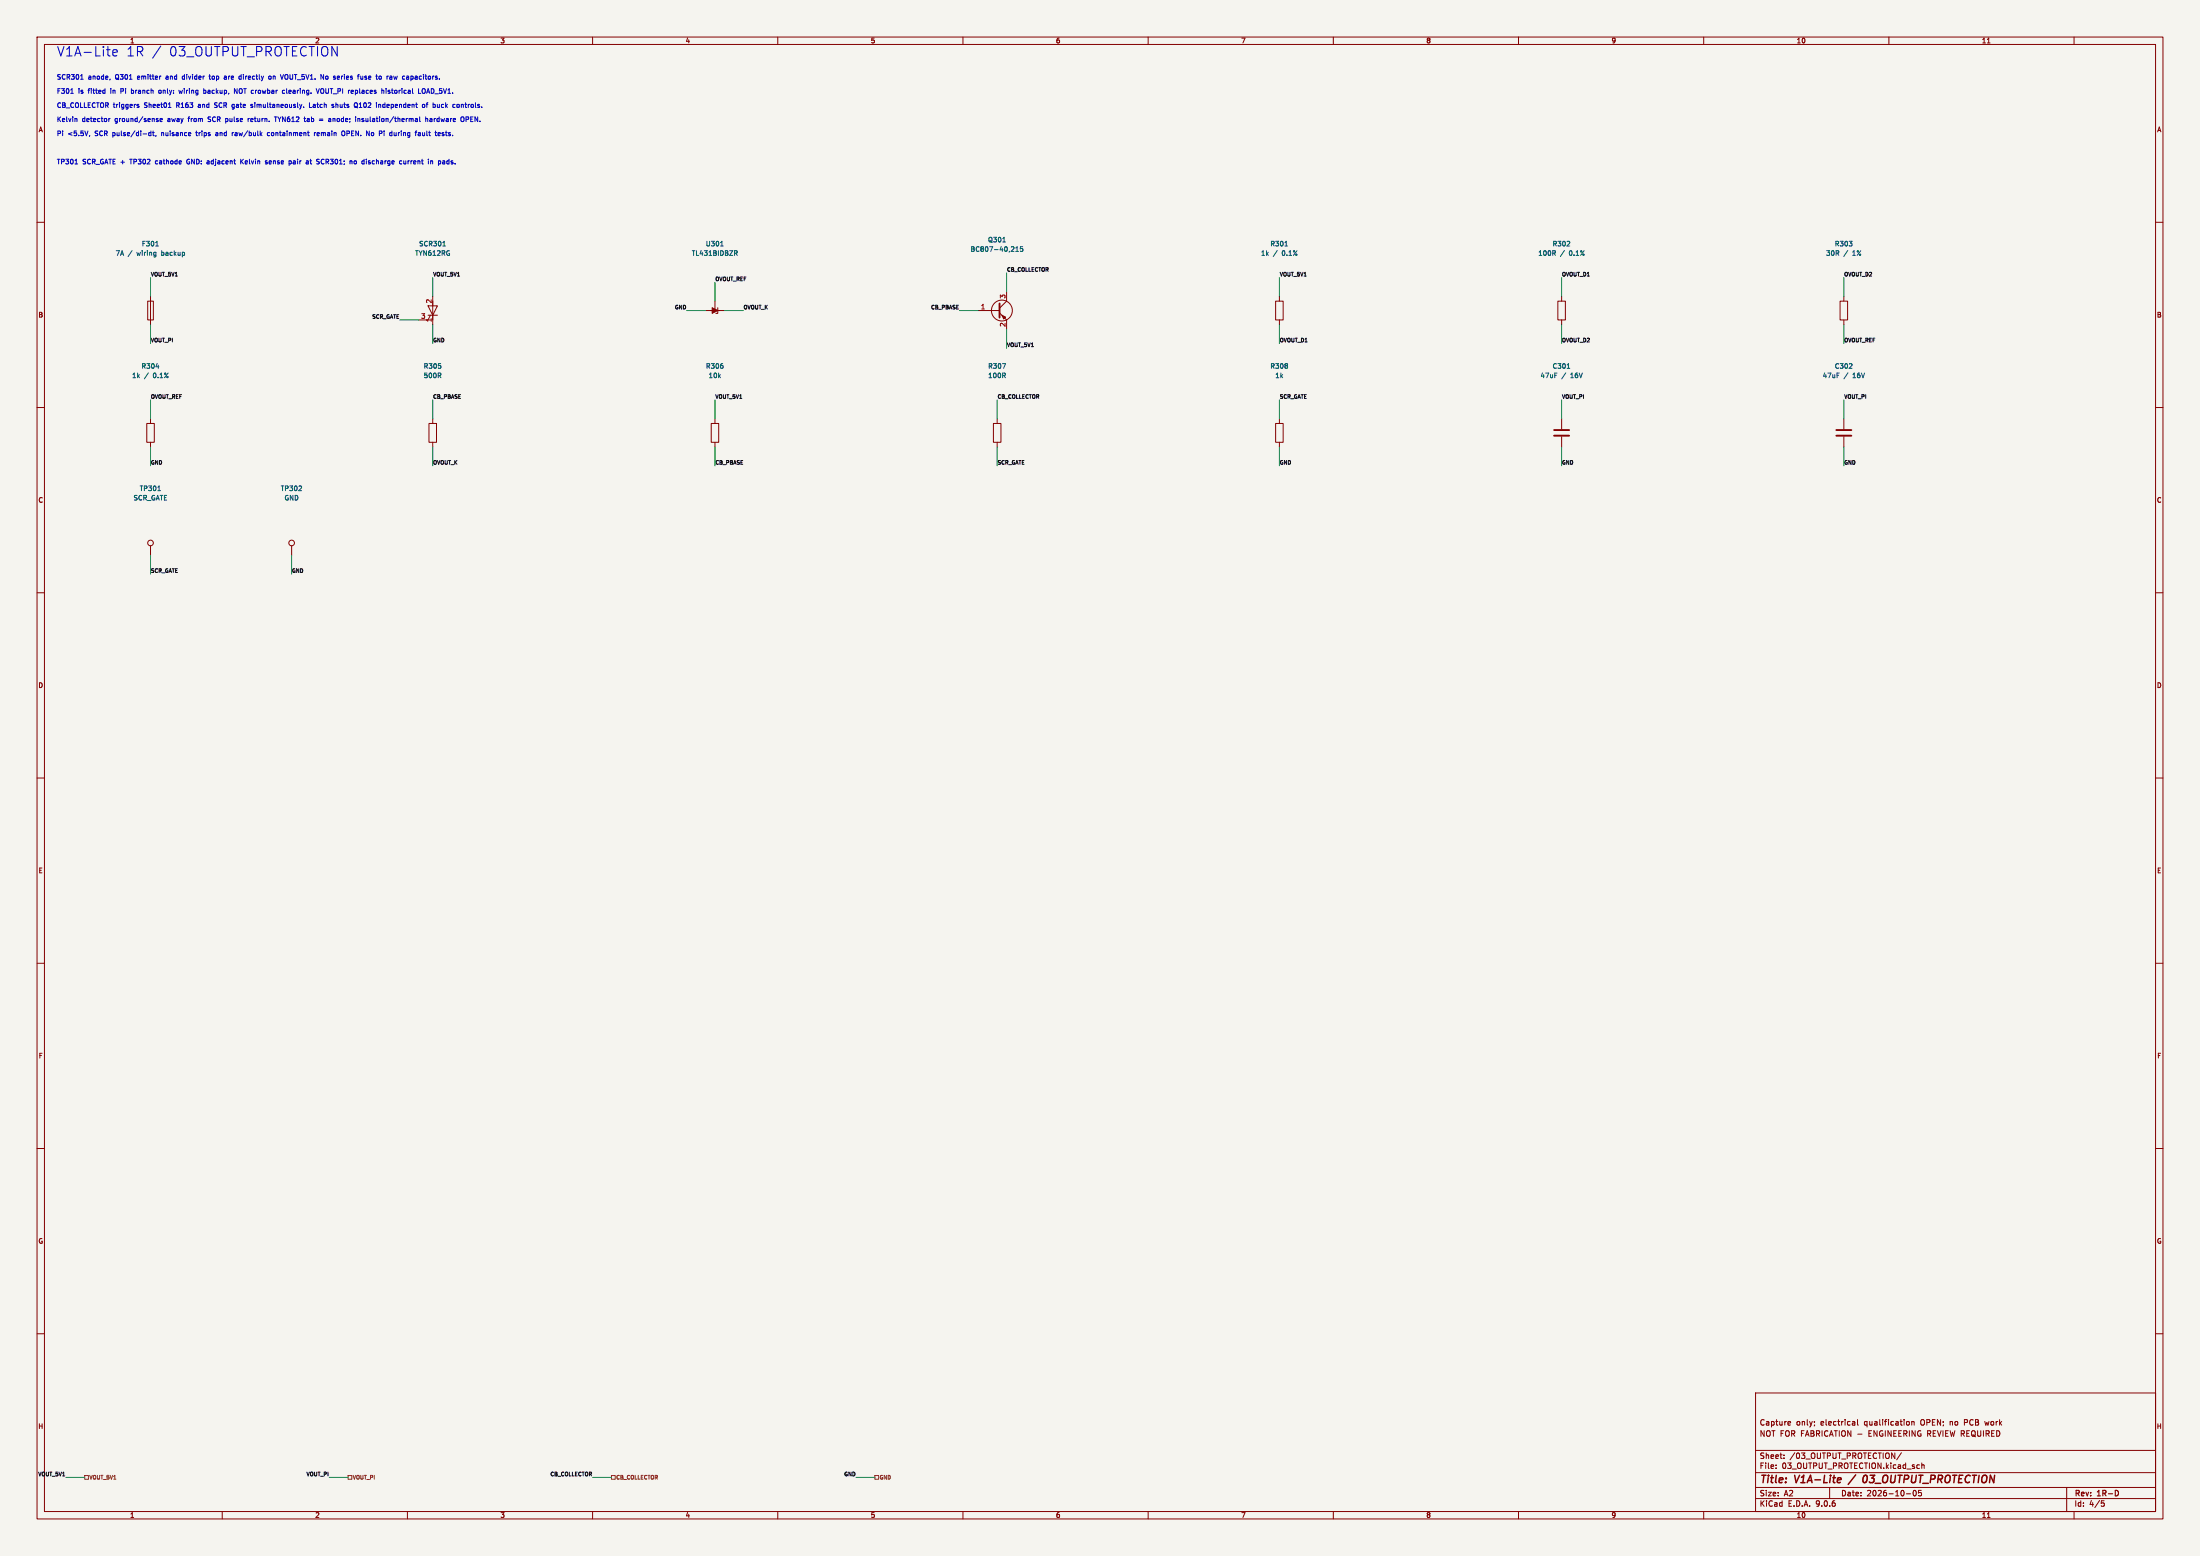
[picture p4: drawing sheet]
<svg xmlns="http://www.w3.org/2000/svg" width="594mm" height="420mm" viewBox="0 0 594 420" stroke-linecap="round" stroke-linejoin="round" font-family="sans-serif">
<path d="M0 0h594v420h-594z" fill="#f5f4ef" stroke="#f5f4ef" stroke-width=".27"/>
<g fill="none" stroke="#840000" stroke-width=".27">
<path d="M10 10h574v400h-574zM12 12h570v396h-570zM60 10v2M110 10v2M160 10v2M210 10v2M260 10v2M310 10v2M360 10v2M410 10v2M460 10v2M510 10v2"/>
<path d="M536.6 11.6h.7M560 10v2M10 60h2M271.8 78.7v2.6l-1.9 1.9M582 60h2M39.9 81.3h1.5v5.1h-1.5zM40.6 80v7.6M115.6 82.6h2.5l-1.3 2.5zM115.6 85.1h2.5M116.2 85.1l-.6 1.3h-2.6M116.8 80v7.6M190.5 83.8h5.1"/>
<path d="M191.8 83.8h2.5M193 81.3v2.5M193.8 83.1v1.5h-.5M264.2 83.8h5.7M269.9 84.5l1.9 1.9v2.5M344.4 81.3h2.1v5.1h-2.1zM345.4 80v1.3M345.4 86.4v1.2M420.6 81.3h2.1v5.1h-2.1zM421.6 80v1.3M421.6 86.4v1.2M496.8 81.3h2.1v5.1h-2.1z"/>
<path d="M497.8 80v1.3M497.8 86.4v1.2M10 110h2M39.6 114.3h2.1v5.1h-2.1zM40.6 113v1.3M40.6 119.4v1.3M115.8 114.3h2.1v5.1h-2.1zM116.8 113v1.3M116.8 119.4v1.3M192 114.3h2.1v5.1h-2.1zM193 113v1.3M193 119.4v1.3"/>
<path d="M268.2 114.3h2.1v5.1h-2.1zM269.2 113v1.3M269.2 119.4v1.3M344.4 114.3h2.1v5.1h-2.1zM345.4 113v1.3M345.4 119.4v1.3M421.6 113v2.8M421.6 117.9v2.8M497.8 113v2.8M497.8 117.9v2.8M582 110h2M40.6 147.3v2.6"/>
<path d="M78.7 147.3v2.6M10 160h2M582 160h2M10 210h2M582 210h2M10 260h2M582 260h2M10 310h2M582 310h2M10 360h2M474 376h108v32h-108zM582 360h2"/>
<path d="M474 397.5h108M474 391.5h108M479.5 396.2v.2M479.5 395.4v.2M481.7 393.5v.2M481.7 392.7v.2M483 383.7h.4l.1 .3-.8 .2M483.4 384.6l-.4 .1M489.9 383.7v.2M490 384.6l-.1 .2M500.3 383.7l.5 .2v.8M500.8 384.6l-.5 .1"/>
<path d="M500.8 384l-.5 .1M501.5 383.2v1.3l.2 .2M513.4 392.1l-1.3 1.9M515 383.7l.5 .3v.5l-.5 .2M516.2 383.8l.5-.1 .1 1M516.2 383.7v1M518.9 394.9v1.5M518.9 395.5l.6-.1v1M535.9 383.7l.3 1M60 408v2M110 408v2M160 408v2"/>
<path d="M210 408v2M260 408v2M310 408v2M360 408v2M410 408v2M460 408v2M474 404.5h108M474 401.5h108M494 401.5v3M510 408v2M514.7 403.2h1.2M516.7 402.4l.2-.1a.8 .8 0 0 1 .5 .7 .8 .8 0 0 1-.5 .8l-.4-.6z"/>
<path d="M518.7 402.3h-.7v.7l.7-.1v.7l-.2 .2-.5-.2M536.6 409.6h.7M558 401.5v6.5M560 408v2M567.4 405.1h.7M567.5 405.6h.4l.3 .3-.2 .6-.5 .1"/>
<circle cx="270.5" cy="83.8" r="2.82"/>
<circle cx="40.6" cy="146.6" r=".76"/>
<circle cx="78.7" cy="146.6" r=".76"/>
</g>
<path d="M571.9 402.6v.8" fill="none" stroke="#840000" stroke-width=".3"/>
<path d="M497 399l.1 .3-1 .2M501 398.1l-2 2.6M504 398.3l-.2-.1a1.19 1.19 0 0 0-.4 2l.6-.4" fill="none" stroke="#840000" stroke-width=".4"/>
<g fill="none" stroke="#006464" stroke-width=".27">
<path d="M42 66.4h.8M119.6 66.4h.7M194.6 66.4h.7M198.3 67.7h.5l.3 .2-.2 .4h-.6M198.6 68.3l.5 .6M270.8 65.3h.7M274.3 67.9h.7M274.3 67l.3-.4v1.3M276.1 66.6h-.6v.6l.6-.1v.6h-.6M346.9 66.4h.7M42.1 99h.8M270.7 98.1h.8l-.5 1.3"/>
<path d="M423.1 99.4h.7M42.6 132.4h.7"/>
</g>
<g fill="#840000" stroke="#840000" stroke-width=".27">
<path d="M192.3 83.1l1.5 .7-1.5 .8z"/>
<path d="M270.5 85.1l1 .5-.5 .5z"/>
</g>
<path d="M269.9 81.9v3.8M419.6 116.1h4.1M419.6 117.6h4.1M495.8 116.1h4.1M495.8 117.6h4.1" fill="none" stroke="#840000" stroke-width=".51"/>
<path d="M22.9 398.3h1v1h-1zM94 398.3h1v1h-1zM165.1 398.3h1v1h-1zM236.2 398.3h1v1h-1z" fill="none" stroke="#725600" stroke-width=".27"/>
<g fill="none" stroke="#009600" stroke-width=".27">
<path d="M40.6 74.9v5.1M116.8 74.9v5.1M193 76.2v5.1M271.8 73.7v5M345.4 74.9v5.1M421.6 74.9v5.1M497.8 74.9v5.1M40.6 87.6v5.1M107.9 86.4h5.1M116.8 87.6v5.1M185.4 83.8h5.1M195.6 83.8h5.1"/>
<path d="M259.1 83.8h5.1M271.8 88.9v5.1M345.4 87.6v5.1M421.6 87.6v5.1M497.8 87.6v5.1M40.6 108v5M116.8 108v5M193 108v5M269.2 108v5M345.4 108v5M421.6 108v5M497.8 108v5"/>
<path d="M40.6 120.7v5M116.8 120.7v5M193 120.7v5M269.2 120.7v5M345.4 120.7v5M421.6 120.7v5M497.8 120.7v5M40.6 149.9v5M78.7 149.9v5M17.8 398.8h5.1M88.9 398.8h5.1M160 398.8h5.1"/>
<path d="M231.1 398.8h5.1"/>
</g>
<g fill="none" stroke="#0000c2" stroke-width=".27">
<path d="M30.5 14.3l1.2-.3-.2-.5-.7-.1-.3 .4 .1 1.2h.9M43.4 12.4l-2.2 3.3M19.1 25.2h.7M20.4 32l.4 .2v.6M21.8 21.4h.7M24.2 36.6l-.1 .2M28.2 24.4h.1M28.3 23.9v1.3M28.3 25.1l-.1 .1M29.4 32v.8M29.7 21.3l-.1 .3M29.7 32l-.3 .2"/>
<path d="M35.5 23.9v1.3M35.5 25.1l.1 .1M35.6 24.4h-.1M37 28.4l.5 .4-.1 .2h-.4M37.5 28.2l-.5 .1M40.7 35.4v1.2M40.7 35.8h-.3l-.3 .2 .2 .6h.4M41.2 35.8h.4M41.3 35.4v1.1l.3 .1M42.1 36.6l-.1 .2M42.4 32h.3M42.4 32.4l.3 .2-.4 .2"/>
<path d="M43.2 32.4l.6-.1v-.3h-.4l-.2 .2 .1 .6h.5M43.3 24.4l-.4 .2v.5l.4 .1M43.3 20.5h.2M45.5 29h.7M48.3 24.4l.2 .8 .3-.6 .2 .6M49.3 20.6v.7M52.8 35.8h.5M53 35.4l.1 1.2M55 24.4h.4l.2 .2-.1 .5h-.5M55 23.9v1.3M56.2 32.8h.1M56.4 31.6l-.2 .2 .2 .4"/>
<path d="M56.4 20.5h.5M56.6 20.1v1.1l.3 .2M57.9 29h.2M58.2 27.7l-.3 .3 .3 .3M58.6 35.8h-.3M58.7 36.1l-.5 .2 .1 .3h.4M60.6 20.6h.5M61.1 20.8l-.6 .3 .2 .3 .4-.1M62.7 35.8v.8M63.1 35.8l-.4 .2M64 23.9v1.3l-.7-1.3v1.3M64.6 20.6h.5"/>
<path d="M64.6 21.3h.5M65.1 20.1v1.3M67 32v.8M67.3 32l-.3 .2M68.2 28.2h-.3l-.2 .2 .6 .4M68.3 28.8l-.2 .2h-.4M72.7 20.6l.3-.1 .2 .3-.2 .6-.5-.2zM72.8 35.8h-.4l-.2 .2 .1 .6h.5M74.1 31.6h.7M74.4 31.6v1.2M75.7 20.1l.4 1.3 .4-1.3M76.4 25.1h.4"/>
<path d="M76.4 24.4h.4M77 20.3v.9M77.4 23.9v1.1l.2 .2M81.5 28.2l-.3 .8M82 28.9v.1M82 32h.5M82.4 32.8h.1M83.1 32h-.1M83.1 32.3l-.2 .2 .2 .3M83.6 27.7v1.3h.6M84.9 35.8v.8M85.2 35.8l-.3 .2"/>
<path d="M85.4 23.9l.4 1.3 .4-1.3M86 35.8l-.4 .2 .1 .6h.3M86.2 32.2h1M86.2 32.5h1M86.2 36.1l-.6 .1M87.1 23.9l-.3 .1-.2 .4v.6l.5 .2M88 20.6v.7M89.6 28.4l.5 .4-.1 .2h-.4M89.9 32v.8M90.1 28.2l-.5 .1M90.1 32l-.2 .1M91.2 20.5l.4 .1"/>
<path d="M91.6 21.3l-.4 .1M91.7 20.8l-.6 .2M92.3 35.5l.3-.1 .5 .1v.7l-.2 .4-.6-.1zM95.8 27.8h.5l.2 .4-.1 .6-.6 .2M95.9 28.7l.7 .4M96.6 32.1l.5-.1 .1 .8M96.6 32v.8M97.4 20.5l.1 .8h.4M97.9 20.5v.9M100.4 35.8v.8M102.2 28.3l.5-.1 .1 .8M102.2 28.2v.8"/>
<path d="M102.7 20.5l.3 .3-.3 .6M103.5 24.4l.1 .1v.7M103.7 35.4v.1M103.7 35.8v.8M104.2 23.9v.2M104.2 24.4v.8M104.8 25.1l.3 .1M104.8 24.6l.3 .2M104.8 24.5v.1M105.1 24.4l-.3 .1M106.3 20.5l.2 .9 .3-.6M107 36.5l-.5 .1"/>
<path d="M111 20.5v1.3M111 21.3l.1 .1M111.1 20.5l-.1 .1M112.3 32h.3l.1 .8M112.7 32.8h-.4M112.7 32.3h-.4M112.9 36.5l.2 .1h.4M112.9 35.8h.5l.1 .8M113 25.2h.6M113.3 31.6v1l.2 .2M113.5 36.1l-.6 .2M114 24.1l.3-.2 .5 .2v.7l-.2 .3-.6-.1z"/>
<path d="M114.2 28.2h.3l.2 .2-.2 .6-.5-.2zM114.9 32.1l.5-.1 .1 .8M114.9 31.6v1.2M115.1 28.2h.4M115.5 27.7l-.3 .2v1.1M116.1 32h.5v.8M116.6 32.3l-.6 .2 .2 .3h.4M118.5 35.8h.3l.1 .3-.6 .1M118.6 28.9l-.5 .1M118.6 28.2v.8M118.8 36.6h-.3M119.4 36.6h.3"/>
<path d="M119.7 35.8l-.3 .2 .3 .2M123.5 28.2h.3l.2 .2v.5l-.5 .1M125 31.6l.3 .4-.1 .6-.2 .2M126.4 31.6h-.6v1.2M126.4 32.2h-.6M20.2 44.3h.8M50.7 43l-.3 .5 .3 .7M65 43v1.3M65.2 43.5l.5 .8M65.7 43l-.7 .7M72.1 43.5l-.5 .1 .5 .3v.3h-.5M78.2 43.4l.5 .2-.1 .5-.4 .2"/>
<path d="M82.8 43.4l.4 .1 .1 .8M83.3 44.2l-.5 .1M83.3 43.7l-.5 .1M83.7 43.4h.5M86.9 43l-.2 .5 .2 .7M95 43.5v.8M96.1 43.5l-.3-.1-.2 .2 .1 .5 .4 .1M98.3 43v1.3M98.9 43v.1M108.1 43.4l.4 .1M108.5 44.2l-.4 .1M109 43.4l.1 .8 .5-.1"/>
<path d="M109.6 43.4v.9M116.5 43.4l.3 .2v.7M120.7 43.5v.7"/>
</g>
<g font-size="3.5" fill="#0000c2">
<text x="15.2" y="15.4">V1A-Lite</text>
<text x="33.9" y="15.4">1R /</text>
<text x="45.3" y="15.4">03_OUTPUT_PROTECTION</text>
</g>
<g font-size="2.8" fill="#840000">
<text x="475" y="400.9">Title:</text>
<text x="484.7" y="400.9">V1A-Lite</text>
<text x="504.6" y="400.9">03_OUTPUT_PROTECTION</text>
</g>
<g font-size="2.1" fill="#840000">
<text x="475" y="388">NOT FOR FABRICATION -</text>
<text x="475" y="385">Capture</text>
<text x="484.9" y="385">only;</text>
<text x="491.6" y="385">electrical</text>
<text x="503.5" y="385">qualification</text>
<text x="504.8" y="388">ENGINEERING REVIEW REQUIRED</text>
<text x="518.8" y="385">OPEN;</text>
<text x="526.9" y="385">no</text>
<text x="530.9" y="385">PCB</text>
<text x="536.7" y="385">work</text>
<text x="475" y="394">Sheet:</text>
<text x="483.2" y="394">/03_OUTPUT_PROTECTION/</text>
<text x="475" y="396.7">File:</text>
<text x="481.1" y="396.7">03_OUTPUT_PROTECTION.kicad_sch</text>
<text x="475" y="406.9">KiCad</text>
<text x="475" y="404.1">Size:</text>
<text x="481.7" y="404.1">A2</text>
<text x="482.7" y="406.9">E.D.A.</text>
<text x="490.3" y="406.9">9.0.6</text>
<text x="497" y="404.1">Date:</text>
<text x="504" y="404.1">2026-10-05</text>
<text x="560" y="404.3">Rev:</text>
<text x="560" y="406.9">Id:</text>
<text x="564.1" y="406.9">4/5</text>
<text x="566.4" y="404.3">1R-D</text>
</g>
<g font-size="1.8" fill="#840000">
<text x="35" y="11.9">1</text>
<text x="85" y="11.9">2</text>
<text x="135" y="11.9">3</text>
<text x="185" y="11.9">4</text>
<text x="235" y="11.9">5</text>
<text x="285" y="11.9">6</text>
<text x="335" y="11.9">7</text>
<text x="385" y="11.9">8</text>
<text x="435" y="11.9">9</text>
<text x="485" y="11.9">10</text>
<text x="535" y="11.9">11</text>
<text x="10.3" y="35.9">A</text>
<text x="582.3" y="35.9">A</text>
<text x="10.3" y="85.9">B</text>
<text x="582.3" y="85.9">B</text>
<text x="10.3" y="135.9">C</text>
<text x="582.3" y="135.9">C</text>
<text x="10.3" y="185.9">D</text>
<text x="582.3" y="185.9">D</text>
<text x="10.3" y="235.9">E</text>
<text x="582.3" y="235.9">E</text>
<text x="10.3" y="285.9">F</text>
<text x="582.3" y="285.9">F</text>
<text x="10.3" y="335.9">G</text>
<text x="582.3" y="335.9">G</text>
<text x="10.2" y="385.9">H</text>
<text x="582.2" y="385.9">H</text>
<text x="35" y="409.9">1</text>
<text x="85" y="409.9">2</text>
<text x="135" y="409.9">3</text>
<text x="185" y="409.9">4</text>
<text x="235" y="409.9">5</text>
<text x="285" y="409.9">6</text>
<text x="335" y="409.9">7</text>
<text x="385" y="409.9">8</text>
<text x="435" y="409.9">9</text>
<text x="485" y="409.9">10</text>
<text x="535" y="409.9">11</text>
</g>
<g font-size="1.8" fill="#0000c2">
<text x="15.2" y="21.8">SCR301</text>
<text x="23.8" y="21.8">anode,</text>
<text x="31.2" y="21.8">Q301</text>
<text x="37.4" y="21.8">emitter</text>
<text x="45.3" y="21.8">and</text>
<text x="49.9" y="21.8">divider</text>
<text x="57.4" y="21.8">top</text>
<text x="61.6" y="21.8">are</text>
<text x="65.8" y="21.8">directly</text>
<text x="74" y="21.8">on</text>
<text x="77.5" y="21.8">VOUT_5V1.</text>
<text x="88.5" y="21.8">No</text>
<text x="92.1" y="21.8">series</text>
<text x="98.9" y="21.8">fuse</text>
<text x="104.1" y="21.8">to</text>
<text x="107.1" y="21.8">raw</text>
<text x="111.6" y="21.8">capacitors.</text>
<text x="15.2" y="29.4">CB_COLLECTOR triggers</text>
<text x="15.2" y="25.6">F301</text>
<text x="21.1" y="25.6">is</text>
<text x="23.9" y="25.6">fitted</text>
<text x="30.1" y="25.6">in</text>
<text x="33" y="25.6">Pi</text>
<text x="36.1" y="25.6">branch</text>
<text x="39.1" y="29.4">Sheet01</text>
<text x="43.7" y="25.6">only:</text>
<text x="47.9" y="29.4">R163</text>
<text x="49.4" y="25.6">wiring</text>
<text x="54" y="29.4">and</text>
<text x="56.2" y="25.6">backup,</text>
<text x="58.6" y="29.4">SCR gate</text>
<text x="64.7" y="25.6">NOT crowbar</text>
<text x="68.8" y="29.4">simultaneously.</text>
<text x="78.1" y="25.6">clearing.</text>
<text x="84.8" y="29.4">Latch</text>
<text x="87.6" y="25.6">VOUT_PI replaces</text>
<text x="91.1" y="29.4">shuts</text>
<text x="97.3" y="29.4">Q102</text>
<text x="103.5" y="29.4">independent</text>
<text x="105.5" y="25.6">historical</text>
<text x="115.7" y="25.6">LOAD_5V1.</text>
<text x="116.1" y="29.4">of</text>
<text x="119.2" y="29.4">buck</text>
<text x="124.8" y="29.4">controls.</text>
<text x="15.2" y="33.2">Kelvin</text>
<text x="22.2" y="33.2">detector</text>
<text x="31.1" y="33.2">ground/sense</text>
<text x="45.5" y="33.2">away</text>
<text x="51.3" y="33.2">from</text>
<text x="56.8" y="33.2">SCR pulse</text>
<text x="68" y="33.2">return.</text>
<text x="75.5" y="33.2">TYN612</text>
<text x="83.7" y="33.2">tab</text>
<text x="87.8" y="33.2">=</text>
<text x="90.6" y="33.2">anode;</text>
<text x="98.1" y="33.2">insulation/thermal</text>
<text x="117.2" y="33.2">hardware</text>
<text x="126.9" y="33.2">OPEN.</text>
<text x="15.2" y="37">Pi</text>
<text x="18.3" y="37">&lt;5.5V,</text>
<text x="25.7" y="37">SCR pulse/di-dt,</text>
<text x="44.1" y="37">nuisance</text>
<text x="53.6" y="37">trips</text>
<text x="59.1" y="37">and</text>
<text x="63.7" y="37">raw/bulk</text>
<text x="73.5" y="37">containment</text>
<text x="86.3" y="37">remain</text>
<text x="94" y="37">OPEN.</text>
<text x="100.8" y="37">No</text>
<text x="104.5" y="37">Pi</text>
<text x="107.5" y="37">during</text>
<text x="114.7" y="37">fault</text>
<text x="120.2" y="37">tests.</text>
<text x="15.2" y="44.7">TP301</text>
<text x="22.3" y="44.7">SCR_GATE +</text>
<text x="35.4" y="44.7">TP302</text>
<text x="42.4" y="44.7">cathode</text>
<text x="51.1" y="44.7">GND: adjacent</text>
<text x="66" y="44.7">Kelvin</text>
<text x="72.9" y="44.7">sense</text>
<text x="79.5" y="44.7">pair</text>
<text x="84.3" y="44.7">at</text>
<text x="87.4" y="44.7">SCR301;</text>
<text x="96.5" y="44.7">no</text>
<text x="100" y="44.7">discharge</text>
<text x="110.4" y="44.7">current</text>
<text x="118.3" y="44.7">in</text>
<text x="121.2" y="44.7">pads.</text>
</g>
<g font-size="1.8" fill="#006464">
<text x="266.7" y="65.6">Q301</text>
<text x="31.1" y="69.2">7A</text>
<text x="34.6" y="69.2">/</text>
<text x="37.1" y="69.2">wiring</text>
<text x="38.2" y="66.7">F301</text>
<text x="43.9" y="69.2">backup</text>
<text x="112" y="69.2">TYN612RG</text>
<text x="113" y="66.7">SCR301</text>
<text x="186.7" y="69.2">TL431BIDBZR</text>
<text x="190.5" y="66.7">U301</text>
<text x="261.9" y="68.1">BC807-40,215</text>
<text x="340.3" y="69.2">1k</text>
<text x="342.9" y="66.7">R301</text>
<text x="343.8" y="69.2">/</text>
<text x="346.3" y="69.2">0.1%</text>
<text x="415.2" y="69.2">100R</text>
<text x="419.1" y="66.7">R302</text>
<text x="421.3" y="69.2">/</text>
<text x="423.8" y="69.2">0.1%</text>
<text x="492.9" y="69.2">30R</text>
<text x="495.3" y="66.7">R303</text>
<text x="497.8" y="69.2">/</text>
<text x="500.3" y="69.2">1%</text>
<text x="38.1" y="99.7">R304</text>
<text x="114.3" y="99.7">R305</text>
<text x="190.5" y="99.7">R306</text>
<text x="266.7" y="99.7">R307</text>
<text x="342.9" y="99.7">R308</text>
<text x="419.1" y="99.7">C301</text>
<text x="495.3" y="99.7">C302</text>
<text x="35.5" y="102.2">1k</text>
<text x="39" y="102.2">/</text>
<text x="41.5" y="102.2">0.1%</text>
<text x="114.3" y="102.2">500R</text>
<text x="191.2" y="102.2">10k</text>
<text x="266.7" y="102.2">100R</text>
<text x="344.2" y="102.2">1k</text>
<text x="415.8" y="102.2">47uF</text>
<text x="421.7" y="102.2">/</text>
<text x="424.2" y="102.2">16V</text>
<text x="492" y="102.2">47uF</text>
<text x="497.9" y="102.2">/</text>
<text x="500.4" y="102.2">16V</text>
<text x="35.9" y="135.3">SCR_GATE</text>
<text x="37.6" y="132.7">TP301</text>
<text x="75.7" y="132.7">TP302</text>
<text x="76.7" y="135.3">GND</text>
</g>
<g font-size="1.8" fill="#a90000">
<text x="116.6" y="82" transform="rotate(-90 116.6 82)">2</text>
<text x="264.7" y="83.6">1</text>
<text x="271.5" y="80.7" transform="rotate(-90 271.5 80.7)">3</text>
<text x="113.6" y="86.1">3</text>
<text x="116.6" y="87.1" transform="rotate(-90 116.6 87.1)">1</text>
<text x="271.5" y="88.3" transform="rotate(-90 271.5 88.3)">2</text>
</g>
<g font-size="1.4" fill="#0f0f0f">
<text x="40.6" y="74.7">VOUT_5V1</text>
<text x="116.8" y="74.7">VOUT_5V1</text>
<text x="193" y="75.9">OVOUT_REF</text>
<text x="271.8" y="73.4">CB_COLLECTOR</text>
<text x="345.4" y="74.7">VOUT_5V1</text>
<text x="421.6" y="74.7">OVOUT_D1</text>
<text x="497.8" y="74.7">OVOUT_D2</text>
<text x="182.1" y="83.5">GND</text>
<text x="200.7" y="83.5">OVOUT_K</text>
<text x="251.2" y="83.5">CB_PBASE</text>
<text x="100.3" y="86.1">SCR_GATE</text>
<text x="40.6" y="92.4">VOUT_PI</text>
<text x="116.8" y="92.4">GND</text>
<text x="271.8" y="93.7">VOUT_5V1</text>
<text x="345.4" y="92.4">OVOUT_D1</text>
<text x="421.6" y="92.4">OVOUT_D2</text>
<text x="497.8" y="92.4">OVOUT_REF</text>
<text x="40.6" y="107.7">OVOUT_REF</text>
<text x="116.8" y="107.7">CB_PBASE</text>
<text x="193" y="107.7">VOUT_5V1</text>
<text x="269.2" y="107.7">CB_COLLECTOR</text>
<text x="345.4" y="107.7">SCR_GATE</text>
<text x="421.6" y="107.7">VOUT_PI</text>
<text x="497.8" y="107.7">VOUT_PI</text>
<text x="40.6" y="125.5">GND</text>
<text x="116.8" y="125.5">OVOUT_K</text>
<text x="193" y="125.5">CB_PBASE</text>
<text x="269.2" y="125.5">SCR_GATE</text>
<text x="345.4" y="125.5">GND</text>
<text x="421.6" y="125.5">GND</text>
<text x="497.8" y="125.5">GND</text>
<text x="40.6" y="154.7">SCR_GATE</text>
<text x="78.7" y="154.7">GND</text>
<text x="10.2" y="398.5">VOUT_5V1</text>
<text x="82.6" y="398.5">VOUT_PI</text>
<text x="148.4" y="398.5">CB_COLLECTOR</text>
<text x="227.8" y="398.5">GND</text>
</g>
<g font-size="1.4" fill="#725600">
<text x="24" y="399.5">VOUT_5V1</text>
<text x="95.1" y="399.5">VOUT_PI</text>
<text x="166.3" y="399.5">CB_COLLECTOR</text>
<text x="237.4" y="399.5">GND</text>
</g>
</svg>
